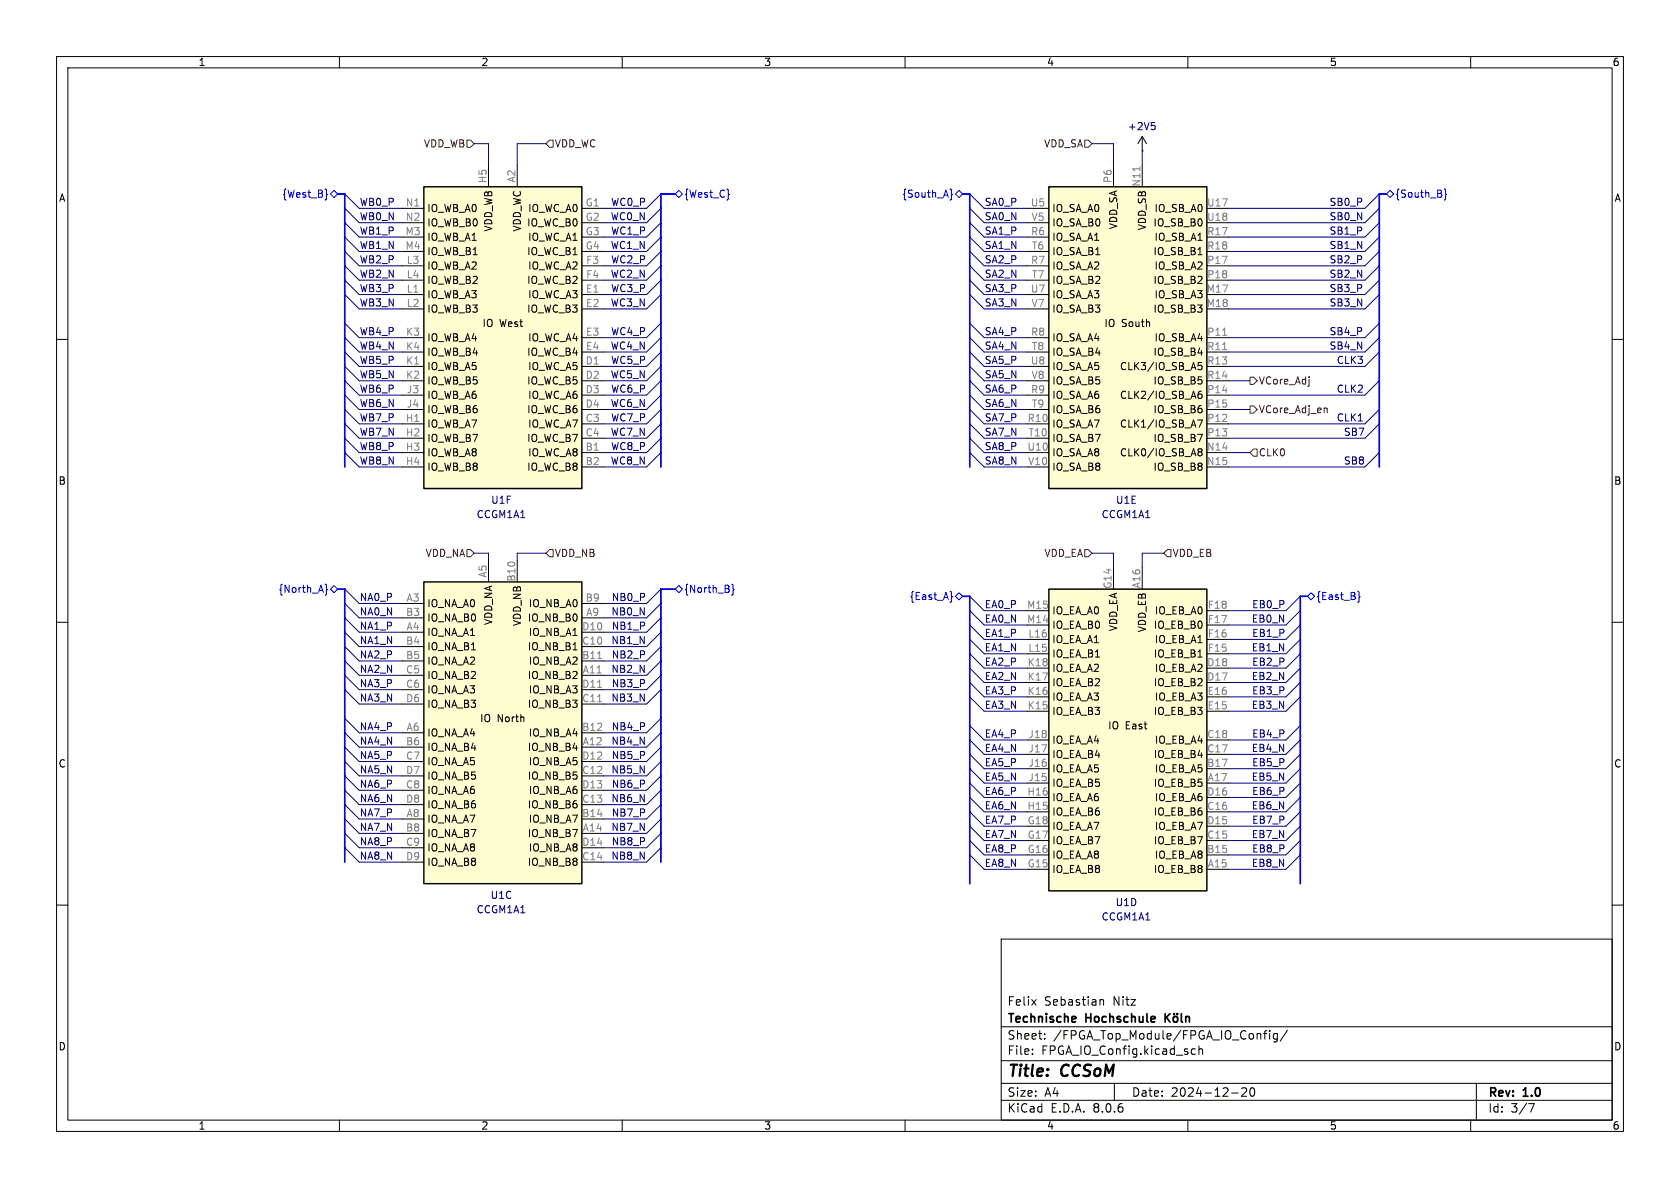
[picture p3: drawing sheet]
<svg xmlns="http://www.w3.org/2000/svg" width="297mm" height="210mm" viewBox="0 0 297 210" stroke-linecap="round" stroke-linejoin="round" font-family="sans-serif">
<g fill="none" stroke="#000" stroke-width=".18">
<path d="M10 10h277v190h-277zM12 12h273v186h-273zM60 10v2M110 10v2M160 10v2M210 10v2M260 10v2M201.9 26.7h.1M201.9 24.1l-.7 1.3M201.9 24.1v2.6M201.9 24.1l.8 1.3M10 60h2"/>
<path d="M285 60h2M10 110h2M285 110h2M10 160h2M285 160h2M177 166h108v32h-108zM182.4 176.7l.8 1M183.2 176.7l-.8 1M194.5 176.8l.2-.1 .3 .1 .1 .9M60 198v2M110 198v2M160 198v2"/>
<path d="M177 194.5h108M177 191.5h108M177 187.5h108M177 181.5h108M182.5 186.3v.1M182.5 185.5v.1M184.7 183.6v.1M184.7 182.8v.1M197 191.5v3M210 198v2M210.7 186.3h.6M210.7 185.5h.6"/>
<path d="M212 185.5l.2-.1 .3 .1 .1 .9M212 184.9v1.5M217.7 193.2h1.2M219.5 192.4l.6-.1 .2 .1 .1 .3-.9 1.1h.9M221.2 192.4l.1-.1a.81 .81 0 0 1 .6 .6 .81 .81 0 0 1-.3 .8l-.1 .1a.81 .81 0 0 1-.6-.6 .81 .81 0 0 1 .3-.8zM223.4 182.7h.6M224 182.2l-.4 .2v1.3M224.5 182.2v.1M224.5 182.7v1M225.8 182.8l-.4-.1-.3 .3v.4l.1 .2h.6M225.8 182.7v1.2l-.3 .3-.3-.1M227.6 182.1l-1.3 2"/>
<path d="M260 198v2M261 191.5v6.5M270.2 195.1h1l-.6 1.5"/>
</g>
<path d="M190.1 179.8l.1 .2-.7 .2M206 179.2v1.5M206.2 179.8l.6 .9M206.8 179.2l-.8 .8M207.5 179.8l.2-.1 .4 .1 .1 .6-.1 .2-.4 .1-.2-.2zM207.6 179.2v.1M208.1 179.2v.1M208.8 179.2v1.3l.3 .2M209.6 179.8l.2-.1 .4 .1 .1 .9M209.6 179.7v1" fill="none" stroke="#000" stroke-width=".3"/>
<path d="M203.6 21.7h.6M204 22.1l.2 .3v.3l-.2 .2" fill="none" stroke="#000084" stroke-width=".18"/>
<path d="M185.4 33h28v53.4h-28z" fill="#fffed0"/>
<path d="M185.4 33h28v53.4h-28z" fill="none" stroke="#000" stroke-width=".25"/>
<g fill="none" stroke="#000" stroke-width=".18">
<path d="M181.6 36.8h3.8M181.6 39.4h3.8M196.8 29.2v3.8M201.9 29.2v3.8M213.4 36.8h3.8M213.4 39.4h3.8M181.6 52.1h3.8M181.6 54.6h3.8M181.6 59.7h3.8M181.6 47h3.8M181.6 49.5h3.8M181.6 41.9h3.8"/>
<path d="M181.6 44.5h3.8M211.8 45h.7M213.4 52.1h3.8M213.4 54.6h3.8M213.4 59.7h3.8M213.4 47h3.8M213.4 49.5h3.8M213.4 41.9h3.8M213.4 44.5h3.8M181.6 74.9h3.8M181.6 77.5h3.8M181.6 69.9h3.8"/>
<path d="M181.6 72.4h3.8M181.6 62.2h3.8M181.6 64.8h3.8M181.6 67.3h3.8M211.7 74.2h.9l-.6 1.3M212 79.9l-.2-.3 .2-.3h.3l.2 .3-.2 .3M212 79.9l-.2 .2v.4l.2 .1 .4-.1 .1-.2v-.2l-.2-.2M212 79.9h.3M212.4 69.2h-.4a.86 .86 0 0 0 0 1.2l.4-.1 .1-.4-.2-.3-.4 .1-.1 .2M212.4 64.1h-.6v.6l.2-.1h.4l.1 .2-.1 .4-.1 .1-.5-.1M213.4 74.9h3.8M213.4 77.5h3.8"/>
<path d="M213.4 69.9h3.8M213.4 72.4h3.8M213.4 62.2h3.8M213.4 64.8h3.8M213.4 67.3h3.8M181.6 80h3.8M181.6 82.6h3.8M213.4 80h3.8M213.4 82.6h3.8"/>
</g>
<path d="M201.5 29.5v.7M216.1 59.3h.8M216.1 61.8h.8" fill="none" stroke="#808080" stroke-width=".18"/>
<path d="M185.4 104.1h28v53.4h-28z" fill="#fffed0"/>
<path d="M185.4 104.1h28v53.4h-28z" fill="none" stroke="#000" stroke-width=".25"/>
<g fill="none" stroke="#000" stroke-width=".18">
<path d="M181.6 118.1h3.8M181.6 115.6h3.8M181.6 113h3.8M181.6 110.5h3.8M181.6 108h3.8M196.8 100.3v3.8M201.9 100.3v3.8M211.8 116.1h.7M213.4 118.1h3.8M213.4 115.6h3.8M213.4 113h3.8M213.4 110.5h3.8"/>
<path d="M213.4 108h3.8M181.6 138.4h3.8M181.6 135.9h3.8M181.6 133.4h3.8M181.6 130.8h3.8M181.6 120.7h3.8M181.6 125.7h3.8M181.6 123.2h3.8M213.4 138.4h3.8M213.4 135.9h3.8M213.4 133.4h3.8M213.4 130.8h3.8"/>
<path d="M213.4 120.7h3.8M213.4 125.7h3.8M213.4 123.2h3.8M181.6 153.7h3.8M181.6 151.1h3.8M181.6 148.6h3.8M181.6 143.5h3.8M181.6 146.1h3.8M181.6 141h3.8M213.4 153.7h3.8M213.4 151.1h3.8M213.4 148.6h3.8"/>
<path d="M213.4 143.5h3.8M213.4 146.1h3.8M213.4 141h3.8"/>
</g>
<path d="M74.9 102.9h28v53.3h-28z" fill="#fffed0"/>
<path d="M74.9 102.9h28v53.3h-28z" fill="none" stroke="#000" stroke-width=".25"/>
<g fill="none" stroke="#000" stroke-width=".18">
<path d="M86.4 99.1v3.8M91.4 99.1v3.8M71.1 119.4h3.8M71.1 106.7h3.8M71.1 111.8h3.8M71.1 109.2h3.8M71.1 116.8h3.8M71.1 114.3h3.8M101.3 114.9h.7M102.9 119.4h3.8M102.9 106.7h3.8M102.9 111.8h3.8"/>
<path d="M102.9 109.2h3.8M102.9 116.8h3.8M102.9 114.3h3.8M71.1 132.1h3.8M71.1 129.5h3.8M71.1 124.5h3.8M71.1 137.2h3.8M71.1 121.9h3.8M71.1 134.6h3.8M71.1 139.7h3.8M102.9 132.1h3.8M102.9 129.5h3.8"/>
<path d="M102.9 124.5h3.8M102.9 137.2h3.8M102.9 121.9h3.8M102.9 134.6h3.8M102.9 139.7h3.8M71.1 147.3h3.8M71.1 144.8h3.8M71.1 142.2h3.8M71.1 152.4h3.8M71.1 149.9h3.8M102.9 147.3h3.8M102.9 144.8h3.8"/>
<path d="M102.9 142.2h3.8M102.9 152.4h3.8M102.9 149.9h3.8"/>
</g>
<path d="M105.7 116.4h.7M105.7 124h.7M105.7 121.5h.7" fill="none" stroke="#808080" stroke-width=".18"/>
<path d="M74.9 33h28v53.4h-28z" fill="#fffed0"/>
<path d="M74.9 33h28v53.4h-28z" fill="none" stroke="#000" stroke-width=".25"/>
<g fill="none" stroke="#000" stroke-width=".18">
<path d="M71.1 36.8h3.8M71.1 39.4h3.8M86.4 29.2v3.8M91.4 29.2v3.8M102.9 36.8h3.8M102.9 39.4h3.8M71.1 52.1h3.8M71.1 54.6h3.8M71.1 59.7h3.8M71.1 47h3.8M71.1 49.5h3.8M71.1 41.9h3.8"/>
<path d="M71.1 44.5h3.8M102.9 52.1h3.8M102.9 54.6h3.8M102.9 59.7h3.8M102.9 47h3.8M102.9 49.5h3.8M102.9 41.9h3.8M102.9 44.5h3.8M71.1 74.9h3.8M71.1 77.5h3.8M71.1 64.8h3.8M71.1 67.3h3.8"/>
<path d="M71.1 69.9h3.8M71.1 72.4h3.8M71.1 62.2h3.8M102.9 74.9h3.8M102.9 77.5h3.8M102.9 64.8h3.8M102.9 67.3h3.8M102.9 69.9h3.8M102.9 72.4h3.8M102.9 62.2h3.8M71.1 80h3.8M71.1 82.6h3.8"/>
<path d="M102.9 80h3.8M102.9 82.6h3.8"/>
</g>
<path d="M82.5 24.8h.7l.6 .6-.6 .6h-.7zM97.2 24.8h.6v1.2h-.6l-.7-.6zM191.8 24.8h.6l.6 .6-.6 .6h-.6zM221 71.8h.6l.6 .6-.6 .6h-.6zM221 66.7h.6l.6 .6-.6 .6h-.6zM221.6 79.4h.6v1.2h-.6l-.6-.6zM234.3 72.1l.3 .2v.7M82.5 97.2h.7l.6 .6-.6 .6h-.7zM97.2 97.2h.6v1.2h-.6l-.7-.6zM191.8 97.2h.6l.6 .6-.6 .6h-.6zM206.4 97.2h.6v1.2h-.6l-.7-.6z" fill="none" stroke="#800000" stroke-width=".18"/>
<g fill="none" stroke="#00f" stroke-width=".18">
<path d="M57.7 34.2l.2 .2-.2 .2M59.1 33.7l.6 .6-.6 .6-.7-.6zM120 33.7l.6 .6-.6 .6-.6-.6zM128.8 34.3l.1 .1h-.1M168 33.4l.2 .2v.6l.2 .2-.2 .2v.6l-.2 .2M169.5 33.7l.7 .6-.7 .6-.6-.6zM245.7 33.7l.7 .6-.7 .6-.6-.6zM255.3 33.4l.3 .2v.6l.1 .2-.1 .2v.6l-.3 .2M57.5 103.3l.2 .1v.7l.2 .1-.2 .2v.6l-.2 .2M58.4 104.1l.7-.6 .6 .6-.6 .7zM119.4 104.1l.6-.6 .6 .6-.6 .7zM129.3 103.3l.3 .1v.7l.2 .1-.2 .2v.6l-.3 .2"/>
<path d="M168.1 104.6l.1 .7 .2 .2-.2 .2-.1 .7M168.9 105.4l.6-.6 .7 .6-.7 .6zM231.1 105.4l.7-.6 .6 .6-.6 .6zM240 104.5l.3 .2v.6l.1 .2-.1 .2v.6l-.3 .2"/>
</g>
<path d="M59.7 34.3h1.3v48.3M119.4 34.3h-2.6v48.3M170.2 34.3h1.2v48.3M245.1 34.3h-1.3v48.3M59.7 104.1h1.3v48.3M119.4 104.1h-2.6v48.3M170.2 105.4h1.2v50.8M231.1 105.4h-1.2v50.8" fill="none" stroke="#00f" stroke-width=".3"/>
<g fill="none" stroke="#000080" stroke-width=".18">
<path d="M61 34.3l2.5 2.5h7.6M61 39.4l2.5 2.5h7.6M61 36.8l2.5 2.6h7.6M83.8 25.4h2.6v3.8M96.5 25.4h-5.1v3.8M116.8 34.3l-2.5 2.5h-7.6M116.8 39.4l-2.5 2.5h-7.6M116.8 36.8l-2.5 2.6h-7.6M171.4 34.3l2.6 2.5h7.6M171.4 39.4l2.6 2.5h7.6M171.4 36.8l2.6 2.6h7.6M193 25.4h3.8v3.8"/>
<path d="M201.9 26.7v2.5M243.8 34.3l-2.5 2.5h-24.1M243.8 39.4l-2.5 2.5h-24.1M243.8 36.8l-2.5 2.6h-24.1M61 49.5l2.5 2.6h7.6M61 47l2.5 2.5h7.6M61 52.1l2.5 2.5h7.6M61 44.5l2.5 2.5h7.6M61 41.9l2.5 2.6h7.6M61 59.7l2.5 2.5h7.6M61 57.2l2.5 2.5h7.6M116.8 49.5l-2.5 2.6h-7.6"/>
<path d="M116.8 47l-2.5 2.5h-7.6M116.8 52.1l-2.5 2.5h-7.6M116.8 44.5l-2.5 2.5h-7.6M116.8 41.9l-2.5 2.6h-7.6M116.8 59.7l-2.5 2.5h-7.6M116.8 57.2l-2.5 2.5h-7.6M171.4 49.5l2.6 2.6h7.6M171.4 47l2.6 2.5h7.6M171.4 52.1l2.6 2.5h7.6M171.4 44.5l2.6 2.5h7.6M171.4 41.9l2.6 2.6h7.6M171.4 59.7l2.6 2.5h7.6"/>
<path d="M171.4 57.2l2.6 2.5h7.6M243.8 49.5l-2.5 2.6h-24.1M243.8 47l-2.5 2.5h-24.1M243.8 52.1l-2.5 2.5h-24.1M243.8 44.5l-2.5 2.5h-24.1M243.8 41.9l-2.5 2.6h-24.1M243.8 59.7l-2.5 2.5h-24.1M243.8 57.2l-2.5 2.5h-24.1M61 72.4l2.5 2.5h7.6M61 69.9l2.5 2.5h7.6M61 64.8l2.5 2.5h7.6M61 67.3l2.5 2.6h7.6"/>
<path d="M61 62.2l2.5 2.6h7.6M61 74.9l2.5 2.6h7.6M61 77.5l2.5 2.5h7.6M116.8 72.4l-2.5 2.5h-7.6M116.8 69.9l-2.5 2.5h-7.6M116.8 64.8l-2.5 2.5h-7.6M116.8 67.3l-2.5 2.6h-7.6M116.8 62.2l-2.5 2.6h-7.6M116.8 74.9l-2.5 2.6h-7.6M116.8 77.5l-2.5 2.5h-7.6M171.4 72.4l2.6 2.5h7.6M171.4 69.9l2.6 2.5h7.6"/>
<path d="M171.4 64.8l2.6 2.5h7.6M171.4 67.3l2.6 2.6h7.6M171.4 62.2l2.6 2.6h7.6M171.4 74.9l2.6 2.6h7.6M171.4 77.5l2.6 2.5h7.6M217.2 72.4h3.8M217.2 67.3h3.8M243.8 72.4l-2.5 2.5h-24.1M243.8 67.3l-2.5 2.6h-24.1M243.8 62.2l-2.5 2.6h-24.1M243.8 74.9l-2.5 2.6h-24.1M61 80l2.5 2.6h7.6"/>
<path d="M83.8 97.8h2.6v1.3M96.5 97.8h-5.1v1.3M116.8 80l-2.5 2.6h-7.6M171.4 80l2.6 2.6h7.6M193 97.8h3.8v2.5M205.7 97.8h-3.8v2.5M217.2 80h3.8M243.8 80l-2.5 2.6h-24.1M61 119.4l2.5 2.5h7.6M61 116.8l2.5 2.6h7.6M61 111.8l2.5 2.5h7.6M61 114.3l2.5 2.5h7.6"/>
<path d="M61 106.7l2.5 2.5h7.6M61 109.2l2.5 2.6h7.6M61 104.1l2.5 2.6h7.6M116.8 119.4l-2.5 2.5h-7.6M116.8 116.8l-2.5 2.6h-7.6M116.8 111.8l-2.5 2.5h-7.6M116.8 114.3l-2.5 2.5h-7.6M116.8 106.7l-2.5 2.5h-7.6M116.8 109.2l-2.5 2.6h-7.6M116.8 104.1l-2.5 2.6h-7.6M171.4 105.4l2.6 2.6h7.6M171.4 108l2.6 2.5h7.6"/>
<path d="M171.4 113l2.6 2.6h7.6M171.4 115.6l2.6 2.5h7.6M171.4 110.5l2.6 2.5h7.6M171.4 118.1l2.6 2.6h7.6M229.9 105.4l-2.6 2.6h-10.1M229.9 108l-2.6 2.5h-10.1M229.9 113l-2.6 2.6h-10.1M229.9 115.6l-2.6 2.5h-10.1M229.9 110.5l-2.6 2.5h-10.1M229.9 118.1l-2.6 2.6h-10.1M61 121.9l2.5 2.6h7.6M61 127l2.5 2.5h7.6"/>
<path d="M61 129.5l2.5 2.6h7.6M61 137.2l2.5 2.5h7.6M61 132.1l2.5 2.5h7.6M61 134.6l2.5 2.6h7.6M61 139.7l2.5 2.5h7.6M116.8 121.9l-2.5 2.6h-7.6M116.8 127l-2.5 2.5h-7.6M116.8 129.5l-2.5 2.6h-7.6M116.8 137.2l-2.5 2.5h-7.6M116.8 132.1l-2.5 2.5h-7.6M116.8 134.6l-2.5 2.6h-7.6M116.8 139.7l-2.5 2.5h-7.6"/>
<path d="M171.4 120.7l2.6 2.5h7.6M171.4 123.2l2.6 2.5h7.6M171.4 128.3l2.6 2.5h7.6M171.4 130.8l2.6 2.6h7.6M171.4 133.4l2.6 2.5h7.6M171.4 135.9l2.6 2.5h7.6M171.4 138.4l2.6 2.6h7.6M229.9 120.7l-2.6 2.5h-10.1M229.9 123.2l-2.6 2.5h-10.1M229.9 128.3l-2.6 2.5h-10.1M229.9 130.8l-2.6 2.6h-10.1M229.9 133.4l-2.6 2.5h-10.1"/>
<path d="M229.9 135.9l-2.6 2.5h-10.1M229.9 138.4l-2.6 2.6h-10.1M61 147.3l2.5 2.6h7.6M61 149.9l2.5 2.5h7.6M61 144.8l2.5 2.5h7.6M61 142.2l2.5 2.6h7.6M116.8 147.3l-2.5 2.6h-7.6M116.8 149.9l-2.5 2.5h-7.6M116.8 144.8l-2.5 2.5h-7.6M116.8 142.2l-2.5 2.6h-7.6M171.4 151.1l2.6 2.6h7.6M171.4 148.6l2.6 2.5h7.6"/>
<path d="M171.4 146.1l2.6 2.5h7.6M171.4 143.5l2.6 2.6h7.6M171.4 141l2.6 2.5h7.6M229.9 151.1l-2.6 2.6h-10.1M229.9 148.6l-2.6 2.5h-10.1M229.9 146.1l-2.6 2.5h-10.1M229.9 143.5l-2.6 2.6h-10.1M229.9 141l-2.6 2.5h-10.1"/>
</g>
<g font-size="2.8">
<text x="178" y="190.9">Title:</text>
<text x="187.7" y="190.9">CCSoM</text>
</g>
<g font-size="2.1">
<text x="178" y="178">Felix</text>
<text x="184.6" y="178">Sebastian</text>
<text x="196.8" y="178">Nitz</text>
<text x="178" y="184">Sheet:</text>
<text x="178" y="181.2">Technische</text>
<text x="186.2" y="184">/FPGA_Top_Module/FPGA_IO_Config/</text>
<text x="192" y="181.2">Hochschule</text>
<text x="178" y="186.7">File:</text>
<text x="184.1" y="186.7">FPGA_IO_Config.kicad_sch</text>
<text x="178" y="196.9">KiCad</text>
<text x="178" y="194.1">Size:</text>
<text x="184.7" y="194.1">A4</text>
<text x="185.7" y="196.9">E.D.A.</text>
<text x="193.3" y="196.9">8.0.6</text>
<text x="200" y="194.1">Date:</text>
<text x="207" y="194.1">2024-12-20</text>
<text x="263" y="194.3">Rev:</text>
<text x="263" y="196.9">Id:</text>
<text x="267.1" y="196.9">3/7</text>
<text x="269.4" y="194.3">1.0</text>
</g>
<g font-size="1.8">
<text x="35" y="11.9">1</text>
<text x="85" y="11.9">2</text>
<text x="135" y="11.9">3</text>
<text x="185" y="11.9">4</text>
<text x="235" y="11.9">5</text>
<text x="285" y="11.9">6</text>
<text x="10.3" y="35.9">A</text>
<text x="285.3" y="35.9">A</text>
<text x="75.4" y="37.7">IO_WB_A0</text>
<text x="75.4" y="40.2">IO_WB_B0</text>
<text x="87.2" y="41" transform="rotate(-90 87.2 41)">VDD_WB</text>
<text x="92.3" y="41" transform="rotate(-90 92.3 41)">VDD_WC</text>
<text x="93.1" y="40.2">IO_WC_B0</text>
<text x="93.3" y="37.7">IO_WC_A0</text>
<text x="185.9" y="37.7">IO_SA_A0</text>
<text x="185.9" y="40.2">IO_SA_B0</text>
<text x="197.7" y="40.6" transform="rotate(-90 197.7 40.6)">VDD_SA</text>
<text x="202.8" y="40.8" transform="rotate(-90 202.8 40.8)">VDD_SB</text>
<text x="203.8" y="40.2">IO_SB_B0</text>
<text x="204" y="37.7">IO_SB_A0</text>
<text x="75.4" y="47.9">IO_WB_A2</text>
<text x="75.4" y="42.8">IO_WB_A1</text>
<text x="75.4" y="45.3">IO_WB_B1</text>
<text x="93.1" y="45.3">IO_WC_B1</text>
<text x="93.3" y="47.9">IO_WC_A2</text>
<text x="93.3" y="42.8">IO_WC_A1</text>
<text x="185.9" y="42.8">IO_SA_A1</text>
<text x="185.9" y="47.9">IO_SA_A2</text>
<text x="185.9" y="45.3">IO_SA_B1</text>
<text x="203.8" y="45.3">IO_SB_B1</text>
<text x="204" y="47.9">IO_SB_A2</text>
<text x="204" y="42.8">IO_SB_A1</text>
<text x="75.4" y="52.9">IO_WB_A3</text>
<text x="75.4" y="50.4">IO_WB_B2</text>
<text x="93.1" y="50.4">IO_WC_B2</text>
<text x="93.3" y="52.9">IO_WC_A3</text>
<text x="185.9" y="50.4">IO_SA_B2</text>
<text x="185.9" y="52.9">IO_SA_A3</text>
<text x="203.8" y="50.4">IO_SB_B2</text>
<text x="204" y="52.9">IO_SB_A3</text>
<text x="75.4" y="55.5">IO_WB_B3</text>
<text x="85.2" y="58">IO</text>
<text x="88.3" y="58">West</text>
<text x="93.1" y="55.5">IO_WC_B3</text>
<text x="185.9" y="55.5">IO_SA_B3</text>
<text x="195.1" y="58">IO</text>
<text x="198.3" y="58">South</text>
<text x="203.8" y="55.5">IO_SB_B3</text>
<text x="75.4" y="65.6">IO_WB_A5</text>
<text x="75.4" y="60.6">IO_WB_A4</text>
<text x="75.4" y="63.1">IO_WB_B4</text>
<text x="93.1" y="63.1">IO_WC_B4</text>
<text x="93.3" y="65.6">IO_WC_A5</text>
<text x="93.3" y="60.6">IO_WC_A4</text>
<text x="185.9" y="60.6">IO_SA_A4</text>
<text x="185.9" y="63.1">IO_SA_B4</text>
<text x="185.9" y="65.6">IO_SA_A5</text>
<text x="197.9" y="65.6">CLK3/IO_SB_A5</text>
<text x="203.8" y="63.1">IO_SB_B4</text>
<text x="204" y="60.6">IO_SB_A4</text>
<text x="75.4" y="70.7">IO_WB_A6</text>
<text x="75.4" y="68.2">IO_WB_B5</text>
<text x="93.1" y="68.2">IO_WC_B5</text>
<text x="93.3" y="70.7">IO_WC_A6</text>
<text x="185.9" y="70.7">IO_SA_A6</text>
<text x="185.9" y="68.2">IO_SA_B5</text>
<text x="197.9" y="70.7">CLK2/IO_SB_A6</text>
<text x="203.8" y="68.2">IO_SB_B5</text>
<text x="75.4" y="75.8">IO_WB_A7</text>
<text x="75.4" y="73.3">IO_WB_B6</text>
<text x="93.1" y="73.3">IO_WC_B6</text>
<text x="93.3" y="75.8">IO_WC_A7</text>
<text x="185.9" y="75.8">IO_SA_A7</text>
<text x="185.9" y="73.3">IO_SA_B6</text>
<text x="197.9" y="75.8">CLK1/IO_SB_A7</text>
<text x="203.8" y="73.3">IO_SB_B6</text>
<text x="75.4" y="78.3">IO_WB_B7</text>
<text x="75.4" y="80.9">IO_WB_A8</text>
<text x="75.4" y="83.4">IO_WB_B8</text>
<text x="93.1" y="83.4">IO_WC_B8</text>
<text x="93.1" y="78.3">IO_WC_B7</text>
<text x="93.3" y="80.9">IO_WC_A8</text>
<text x="185.9" y="78.3">IO_SA_B7</text>
<text x="185.9" y="80.9">IO_SA_A8</text>
<text x="185.9" y="83.4">IO_SA_B8</text>
<text x="197.9" y="80.9">CLK0/IO_SB_A8</text>
<text x="203.8" y="83.4">IO_SB_B8</text>
<text x="203.8" y="78.3">IO_SB_B7</text>
<text x="10.3" y="85.9">B</text>
<text x="285.3" y="85.9">B</text>
<text x="75.4" y="107.5">IO_NA_A0</text>
<text x="93.4" y="107.5">IO_NB_A0</text>
<text x="75.4" y="112.6">IO_NA_A1</text>
<text x="75.4" y="110.1">IO_NA_B0</text>
<text x="87.2" y="110.6" transform="rotate(-90 87.2 110.6)">VDD_NA</text>
<text x="92.3" y="110.8" transform="rotate(-90 92.3 110.8)">VDD_NB</text>
<text x="93.2" y="110.1">IO_NB_B0</text>
<text x="93.4" y="112.6">IO_NB_A1</text>
<text x="185.9" y="113.9">IO_EA_A1</text>
<text x="185.9" y="111.4">IO_EA_B0</text>
<text x="185.9" y="108.8">IO_EA_A0</text>
<text x="197.7" y="111.7" transform="rotate(-90 197.7 111.7)">VDD_EA</text>
<text x="202.8" y="111.9" transform="rotate(-90 202.8 111.9)">VDD_EB</text>
<text x="203.9" y="111.4">IO_EB_B0</text>
<text x="204.1" y="113.9">IO_EB_A1</text>
<text x="204.1" y="108.8">IO_EB_A0</text>
<text x="75.4" y="115.2">IO_NA_B1</text>
<text x="75.4" y="117.7">IO_NA_A2</text>
<text x="93.2" y="115.2">IO_NB_B1</text>
<text x="93.4" y="117.7">IO_NB_A2</text>
<text x="185.9" y="119">IO_EA_A2</text>
<text x="185.9" y="116.4">IO_EA_B1</text>
<text x="203.9" y="116.4">IO_EB_B1</text>
<text x="204.1" y="119">IO_EB_A2</text>
<text x="75.4" y="120.2">IO_NA_B2</text>
<text x="75.4" y="122.8">IO_NA_A3</text>
<text x="75.4" y="125.3">IO_NA_B3</text>
<text x="93.2" y="120.2">IO_NB_B2</text>
<text x="93.2" y="125.3">IO_NB_B3</text>
<text x="93.4" y="122.8">IO_NB_A3</text>
<text x="185.9" y="124.1">IO_EA_A3</text>
<text x="185.9" y="121.5">IO_EA_B2</text>
<text x="203.9" y="121.5">IO_EB_B2</text>
<text x="204.1" y="124.1">IO_EB_A3</text>
<text x="75.4" y="130.4">IO_NA_A4</text>
<text x="84.8" y="127.9">IO</text>
<text x="87.9" y="127.9">North</text>
<text x="93.4" y="130.4">IO_NB_A4</text>
<text x="185.9" y="131.7">IO_EA_A4</text>
<text x="185.9" y="126.6">IO_EA_B3</text>
<text x="195.8" y="129.1">IO</text>
<text x="198.9" y="129.1">East</text>
<text x="203.9" y="126.6">IO_EB_B3</text>
<text x="204.1" y="131.7">IO_EB_A4</text>
<text x="10.3" y="135.9">C</text>
<text x="75.4" y="132.9">IO_NA_B4</text>
<text x="75.4" y="135.5">IO_NA_A5</text>
<text x="93.2" y="132.9">IO_NB_B4</text>
<text x="93.4" y="135.5">IO_NB_A5</text>
<text x="185.9" y="136.8">IO_EA_A5</text>
<text x="185.9" y="134.2">IO_EA_B4</text>
<text x="203.9" y="134.2">IO_EB_B4</text>
<text x="204.1" y="136.8">IO_EB_A5</text>
<text x="285.3" y="135.9">C</text>
<text x="75.4" y="140.6">IO_NA_A6</text>
<text x="75.4" y="138">IO_NA_B5</text>
<text x="75.4" y="143.1">IO_NA_B6</text>
<text x="93.2" y="138">IO_NB_B5</text>
<text x="93.2" y="143.1">IO_NB_B6</text>
<text x="93.4" y="140.6">IO_NB_A6</text>
<text x="185.9" y="141.8">IO_EA_A6</text>
<text x="185.9" y="139.3">IO_EA_B5</text>
<text x="203.9" y="139.3">IO_EB_B5</text>
<text x="204.1" y="141.8">IO_EB_A6</text>
<text x="75.4" y="145.6">IO_NA_A7</text>
<text x="75.4" y="148.2">IO_NA_B7</text>
<text x="93.2" y="148.2">IO_NB_B7</text>
<text x="93.4" y="145.6">IO_NB_A7</text>
<text x="185.9" y="149.5">IO_EA_B7</text>
<text x="185.9" y="146.9">IO_EA_A7</text>
<text x="185.9" y="144.4">IO_EA_B6</text>
<text x="203.9" y="149.5">IO_EB_B7</text>
<text x="203.9" y="144.4">IO_EB_B6</text>
<text x="204.1" y="146.9">IO_EB_A7</text>
<text x="75.4" y="150.7">IO_NA_A8</text>
<text x="75.4" y="153.3">IO_NA_B8</text>
<text x="93.2" y="153.3">IO_NB_B8</text>
<text x="93.4" y="150.7">IO_NB_A8</text>
<text x="185.9" y="154.5">IO_EA_B8</text>
<text x="185.9" y="152">IO_EA_A8</text>
<text x="203.9" y="154.5">IO_EB_B8</text>
<text x="204.1" y="152">IO_EB_A8</text>
<text x="10.3" y="185.9">D</text>
<text x="285.3" y="185.9">D</text>
<text x="35" y="199.9">1</text>
<text x="85" y="199.9">2</text>
<text x="135" y="199.9">3</text>
<text x="185" y="199.9">4</text>
<text x="235" y="199.9">5</text>
<text x="285" y="199.9">6</text>
</g>
<g font-size="1.8" fill="#000084">
<text x="199.3" y="23.2">+2V5</text>
<text x="84.2" y="91.8">CCGM1A1</text>
<text x="194.6" y="91.8">CCGM1A1</text>
<text x="84.2" y="161.6">CCGM1A1</text>
<text x="194.6" y="162.9">CCGM1A1</text>
</g>
<g font-size="1.8" fill="#800000">
<text x="74.8" y="26.3">VDD_WB</text>
<text x="98" y="26.3">VDD_WC</text>
<text x="184.5" y="26.3">VDD_SA</text>
<text x="222.4" y="68.2">VCore_Adj</text>
<text x="222.4" y="73.3">VCore_Adj_en</text>
<text x="222.4" y="80.9">CLK0</text>
<text x="75.1" y="98.7">VDD_NA</text>
<text x="98" y="98.7">VDD_NB</text>
<text x="184.5" y="98.7">VDD_EA</text>
<text x="207.2" y="98.7">VDD_EB</text>
</g>
<g font-size="1.8" fill="#00f">
<text x="49.8" y="35.2">{West_B}</text>
<text x="120.8" y="35.2">{West_C}</text>
<text x="159.4" y="35.2">{South_A}</text>
<text x="246.6" y="35.2">{South_B}</text>
<text x="49.1" y="105">{North_A}</text>
<text x="120.8" y="105">{North_B}</text>
<text x="160.7" y="106.3">{East_A}</text>
<text x="232.6" y="106.3">{East_B}</text>
</g>
<g font-size="1.8" fill="#808080">
<text x="86.1" y="32.5" transform="rotate(-90 86.1 32.5)">H5</text>
<text x="91.2" y="32.4" transform="rotate(-90 91.2 32.4)">A2</text>
<text x="196.6" y="32.5" transform="rotate(-90 196.6 32.5)">P6</text>
<text x="201.7" y="33.1" transform="rotate(-90 201.7 33.1)">N11</text>
<text x="71.6" y="41.7">M3</text>
<text x="71.7" y="36.6">N1</text>
<text x="71.7" y="39.1">N2</text>
<text x="103.4" y="36.6">G1</text>
<text x="103.4" y="39.1">G2</text>
<text x="103.4" y="41.7">G3</text>
<text x="182.1" y="36.6">U5</text>
<text x="182.2" y="41.7">R6</text>
<text x="182.3" y="39.1">V5</text>
<text x="213.3" y="36.6">U17</text>
<text x="213.3" y="39.1">U18</text>
<text x="213.3" y="41.7">R17</text>
<text x="71.6" y="44.2">M4</text>
<text x="71.8" y="46.7">L3</text>
<text x="103.4" y="44.2">G4</text>
<text x="103.5" y="46.7">F3</text>
<text x="182.2" y="46.7">R7</text>
<text x="182.3" y="44.2">T6</text>
<text x="213.3" y="46.7">P17</text>
<text x="213.3" y="44.2">R18</text>
<text x="71.8" y="51.8">L1</text>
<text x="71.8" y="49.3">L4</text>
<text x="103.5" y="51.8">E1</text>
<text x="103.5" y="49.3">F4</text>
<text x="182.1" y="51.8">U7</text>
<text x="182.3" y="49.3">T7</text>
<text x="213.2" y="51.8">M17</text>
<text x="213.3" y="49.3">P18</text>
<text x="71.7" y="59.4">K3</text>
<text x="71.8" y="54.4">L2</text>
<text x="103.5" y="54.4">E2</text>
<text x="103.5" y="59.4">E3</text>
<text x="182.2" y="59.4">R8</text>
<text x="182.3" y="54.4">V7</text>
<text x="213.2" y="54.4">M18</text>
<text x="213.3" y="59.4">P11</text>
<text x="71.7" y="64.5">K1</text>
<text x="71.7" y="62">K4</text>
<text x="103.4" y="64.5">D1</text>
<text x="103.5" y="62">E4</text>
<text x="182.1" y="64.5">U8</text>
<text x="182.3" y="62">T8</text>
<text x="213.3" y="62">R11</text>
<text x="213.3" y="64.5">R13</text>
<text x="71.7" y="67.1">K2</text>
<text x="71.8" y="69.6">J3</text>
<text x="103.4" y="67.1">D2</text>
<text x="103.4" y="69.6">D3</text>
<text x="182.2" y="69.6">R9</text>
<text x="182.3" y="67.1">V8</text>
<text x="213.3" y="69.6">P14</text>
<text x="213.3" y="67.1">R14</text>
<text x="71.7" y="74.7">H1</text>
<text x="71.7" y="77.2">H2</text>
<text x="71.8" y="72.1">J4</text>
<text x="103.4" y="74.7">C3</text>
<text x="103.4" y="77.2">C4</text>
<text x="103.4" y="72.1">D4</text>
<text x="181.6" y="74.7">R10</text>
<text x="181.7" y="77.2">T10</text>
<text x="182.3" y="72.1">T9</text>
<text x="213.3" y="74.7">P12</text>
<text x="213.3" y="77.2">P13</text>
<text x="213.3" y="72.1">P15</text>
<text x="71.7" y="79.8">H3</text>
<text x="71.7" y="82.3">H4</text>
<text x="103.4" y="79.8">B1</text>
<text x="103.4" y="82.3">B2</text>
<text x="181.5" y="79.8">U10</text>
<text x="181.7" y="82.3">V10</text>
<text x="213.3" y="79.8">N14</text>
<text x="213.3" y="82.3">N15</text>
<text x="71.8" y="106.4">A3</text>
<text x="86.1" y="102.2" transform="rotate(-90 86.1 102.2)">A5</text>
<text x="91.2" y="102.9" transform="rotate(-90 91.2 102.9)">B10</text>
<text x="103.4" y="106.4">B9</text>
<text x="181.5" y="107.7">M15</text>
<text x="196.6" y="104.2" transform="rotate(-90 196.6 104.2)">G14</text>
<text x="201.7" y="104.1" transform="rotate(-90 201.7 104.1)">A16</text>
<text x="213.4" y="107.7">F18</text>
<text x="71.7" y="109">B3</text>
<text x="71.8" y="111.5">A4</text>
<text x="102.8" y="111.5">D10</text>
<text x="103.5" y="109">A9</text>
<text x="181.5" y="110.2">M14</text>
<text x="181.7" y="112.8">L16</text>
<text x="213.4" y="112.8">F16</text>
<text x="213.4" y="110.2">F17</text>
<text x="71.7" y="114">B4</text>
<text x="71.7" y="116.6">B5</text>
<text x="71.7" y="119.1">C5</text>
<text x="102.8" y="116.6">B11</text>
<text x="102.8" y="114">C10</text>
<text x="102.9" y="119.1">A11</text>
<text x="181.6" y="117.9">K18</text>
<text x="181.7" y="115.3">L15</text>
<text x="213.3" y="117.9">D18</text>
<text x="213.4" y="115.3">F15</text>
<text x="71.7" y="121.7">C6</text>
<text x="71.7" y="124.2">D6</text>
<text x="102.8" y="124.2">C11</text>
<text x="102.8" y="121.7">D11</text>
<text x="181.6" y="125.5">K15</text>
<text x="181.6" y="122.9">K16</text>
<text x="181.6" y="120.4">K17</text>
<text x="213.3" y="120.4">D17</text>
<text x="213.4" y="125.5">E15</text>
<text x="213.4" y="122.9">E16</text>
<text x="71.7" y="131.8">B6</text>
<text x="71.8" y="129.3">A6</text>
<text x="102.8" y="129.3">B12</text>
<text x="102.9" y="131.8">A12</text>
<text x="181.7" y="130.6">J18</text>
<text x="213.3" y="130.6">C18</text>
<text x="71.7" y="134.4">C7</text>
<text x="71.7" y="136.9">D7</text>
<text x="102.8" y="136.9">C12</text>
<text x="102.8" y="134.4">D12</text>
<text x="181.7" y="135.6">J16</text>
<text x="181.7" y="133.1">J17</text>
<text x="213.3" y="135.6">B17</text>
<text x="213.3" y="133.1">C17</text>
<text x="71.7" y="139.4">C8</text>
<text x="71.7" y="142">D8</text>
<text x="102.8" y="142">C13</text>
<text x="102.8" y="139.4">D13</text>
<text x="181.5" y="143.3">H15</text>
<text x="181.5" y="140.7">H16</text>
<text x="181.7" y="138.2">J15</text>
<text x="213.3" y="143.3">C16</text>
<text x="213.3" y="140.7">D16</text>
<text x="213.4" y="138.2">A17</text>
<text x="71.7" y="147.1">B8</text>
<text x="71.7" y="149.6">C9</text>
<text x="71.8" y="144.5">A8</text>
<text x="102.8" y="144.5">B14</text>
<text x="102.8" y="149.6">D14</text>
<text x="102.9" y="147.1">A14</text>
<text x="181.6" y="148.3">G17</text>
<text x="181.6" y="145.8">G18</text>
<text x="213.3" y="148.3">C15</text>
<text x="213.3" y="145.8">D15</text>
<text x="71.7" y="152.1">D9</text>
<text x="102.8" y="152.1">C14</text>
<text x="181.6" y="153.4">G15</text>
<text x="181.6" y="150.9">G16</text>
<text x="213.3" y="150.9">B15</text>
<text x="213.4" y="153.4">A15</text>
</g>
<g font-size="1.8" fill="#000080">
<text x="63.5" y="39">WB0_N</text>
<text x="63.5" y="36.5">WB0_P</text>
<text x="63.5" y="41.6">WB1_P</text>
<text x="107.9" y="39">WC0_N</text>
<text x="107.9" y="41.6">WC1_P</text>
<text x="107.9" y="36.5">WC0_P</text>
<text x="174" y="39">SA0_N</text>
<text x="174" y="41.6">SA1_P</text>
<text x="174" y="36.5">SA0_P</text>
<text x="234.9" y="36.5">SB0_P</text>
<text x="234.9" y="39">SB0_N</text>
<text x="234.9" y="41.6">SB1_P</text>
<text x="63.5" y="44.1">WB1_N</text>
<text x="63.5" y="46.6">WB2_P</text>
<text x="107.9" y="44.1">WC1_N</text>
<text x="107.9" y="46.6">WC2_P</text>
<text x="174" y="46.6">SA2_P</text>
<text x="174" y="44.1">SA1_N</text>
<text x="234.9" y="46.6">SB2_P</text>
<text x="234.9" y="44.1">SB1_N</text>
<text x="63.5" y="49.2">WB2_N</text>
<text x="63.5" y="51.7">WB3_P</text>
<text x="107.9" y="49.2">WC2_N</text>
<text x="107.9" y="51.7">WC3_P</text>
<text x="174" y="49.2">SA2_N</text>
<text x="174" y="51.7">SA3_P</text>
<text x="234.9" y="49.2">SB2_N</text>
<text x="234.9" y="51.7">SB3_P</text>
<text x="63.5" y="59.3">WB4_P</text>
<text x="63.5" y="54.3">WB3_N</text>
<text x="107.9" y="54.3">WC3_N</text>
<text x="107.9" y="59.3">WC4_P</text>
<text x="174" y="54.3">SA3_N</text>
<text x="174" y="59.3">SA4_P</text>
<text x="234.9" y="54.3">SB3_N</text>
<text x="234.9" y="59.3">SB4_P</text>
<text x="63.5" y="64.4">WB5_P</text>
<text x="63.5" y="61.9">WB4_N</text>
<text x="107.9" y="61.9">WC4_N</text>
<text x="107.9" y="64.4">WC5_P</text>
<text x="174" y="64.4">SA5_P</text>
<text x="174" y="61.9">SA4_N</text>
<text x="234.9" y="61.9">SB4_N</text>
<text x="236.2" y="64.4">CLK3</text>
<text x="63.5" y="67">WB5_N</text>
<text x="63.5" y="69.5">WB6_P</text>
<text x="107.9" y="67">WC5_N</text>
<text x="107.9" y="69.5">WC6_P</text>
<text x="174" y="69.5">SA6_P</text>
<text x="174" y="67">SA5_N</text>
<text x="236.2" y="69.5">CLK2</text>
<text x="63.5" y="77.1">WB7_N</text>
<text x="63.5" y="74.6">WB7_P</text>
<text x="63.5" y="72">WB6_N</text>
<text x="107.9" y="72">WC6_N</text>
<text x="107.9" y="77.1">WC7_N</text>
<text x="107.9" y="74.6">WC7_P</text>
<text x="174" y="77.1">SA7_N</text>
<text x="174" y="74.6">SA7_P</text>
<text x="174" y="72">SA6_N</text>
<text x="236.2" y="74.6">CLK1</text>
<text x="237.5" y="77.1">SB7</text>
<text x="63.5" y="79.7">WB8_P</text>
<text x="63.5" y="82.2">WB8_N</text>
<text x="107.9" y="82.2">WC8_N</text>
<text x="107.9" y="79.7">WC8_P</text>
<text x="174" y="82.2">SA8_N</text>
<text x="174" y="79.7">SA8_P</text>
<text x="237.5" y="82.2">SB8</text>
<text x="86.7" y="89.3">U1F</text>
<text x="197.2" y="89.3">U1E</text>
<text x="63.5" y="106.3">NA0_P</text>
<text x="108" y="106.3">NB0_P</text>
<text x="174" y="107.6">EA0_P</text>
<text x="221.3" y="107.6">EB0_P</text>
<text x="63.5" y="108.9">NA0_N</text>
<text x="63.5" y="111.4">NA1_P</text>
<text x="63.5" y="114">NA1_N</text>
<text x="108" y="108.9">NB0_N</text>
<text x="108" y="114">NB1_N</text>
<text x="108" y="111.4">NB1_P</text>
<text x="174" y="112.7">EA1_P</text>
<text x="174" y="110.1">EA0_N</text>
<text x="221.2" y="110.1">EB0_N</text>
<text x="221.3" y="112.7">EB1_P</text>
<text x="63.5" y="119">NA2_N</text>
<text x="63.5" y="116.5">NA2_P</text>
<text x="108" y="119">NB2_N</text>
<text x="108" y="116.5">NB2_P</text>
<text x="174" y="115.2">EA1_N</text>
<text x="174" y="117.8">EA2_P</text>
<text x="221.2" y="115.2">EB1_N</text>
<text x="221.3" y="117.8">EB2_P</text>
<text x="63.5" y="124.1">NA3_N</text>
<text x="63.5" y="121.6">NA3_P</text>
<text x="108" y="124.1">NB3_N</text>
<text x="108" y="121.6">NB3_P</text>
<text x="174" y="125.4">EA3_N</text>
<text x="174" y="122.8">EA3_P</text>
<text x="174" y="120.3">EA2_N</text>
<text x="221.2" y="125.4">EB3_N</text>
<text x="221.2" y="120.3">EB2_N</text>
<text x="221.3" y="122.8">EB3_P</text>
<text x="63.5" y="131.7">NA4_N</text>
<text x="63.5" y="129.2">NA4_P</text>
<text x="108" y="131.7">NB4_N</text>
<text x="108" y="129.2">NB4_P</text>
<text x="174" y="130.5">EA4_P</text>
<text x="221.3" y="130.5">EB4_P</text>
<text x="63.5" y="134.3">NA5_P</text>
<text x="63.5" y="136.8">NA5_N</text>
<text x="108" y="136.8">NB5_N</text>
<text x="108" y="134.3">NB5_P</text>
<text x="174" y="135.5">EA5_P</text>
<text x="174" y="133">EA4_N</text>
<text x="221.2" y="133">EB4_N</text>
<text x="221.3" y="135.5">EB5_P</text>
<text x="63.5" y="139.4">NA6_P</text>
<text x="63.5" y="141.9">NA6_N</text>
<text x="108" y="141.9">NB6_N</text>
<text x="108" y="139.4">NB6_P</text>
<text x="174" y="138.1">EA5_N</text>
<text x="174" y="140.6">EA6_P</text>
<text x="174" y="143.2">EA6_N</text>
<text x="221.2" y="138.1">EB5_N</text>
<text x="221.2" y="143.2">EB6_N</text>
<text x="221.3" y="140.6">EB6_P</text>
<text x="63.5" y="144.4">NA7_P</text>
<text x="63.5" y="147">NA7_N</text>
<text x="63.5" y="149.5">NA8_P</text>
<text x="108" y="147">NB7_N</text>
<text x="108" y="149.5">NB8_P</text>
<text x="108" y="144.4">NB7_P</text>
<text x="174" y="148.2">EA7_N</text>
<text x="174" y="145.7">EA7_P</text>
<text x="221.2" y="148.2">EB7_N</text>
<text x="221.3" y="145.7">EB7_P</text>
<text x="63.5" y="152.1">NA8_N</text>
<text x="108" y="152.1">NB8_N</text>
<text x="174" y="153.3">EA8_N</text>
<text x="174" y="150.8">EA8_P</text>
<text x="221.2" y="153.3">EB8_N</text>
<text x="221.3" y="150.8">EB8_P</text>
<text x="86.6" y="159.1">U1C</text>
<text x="197.1" y="160.4">U1D</text>
</g>
</svg>
